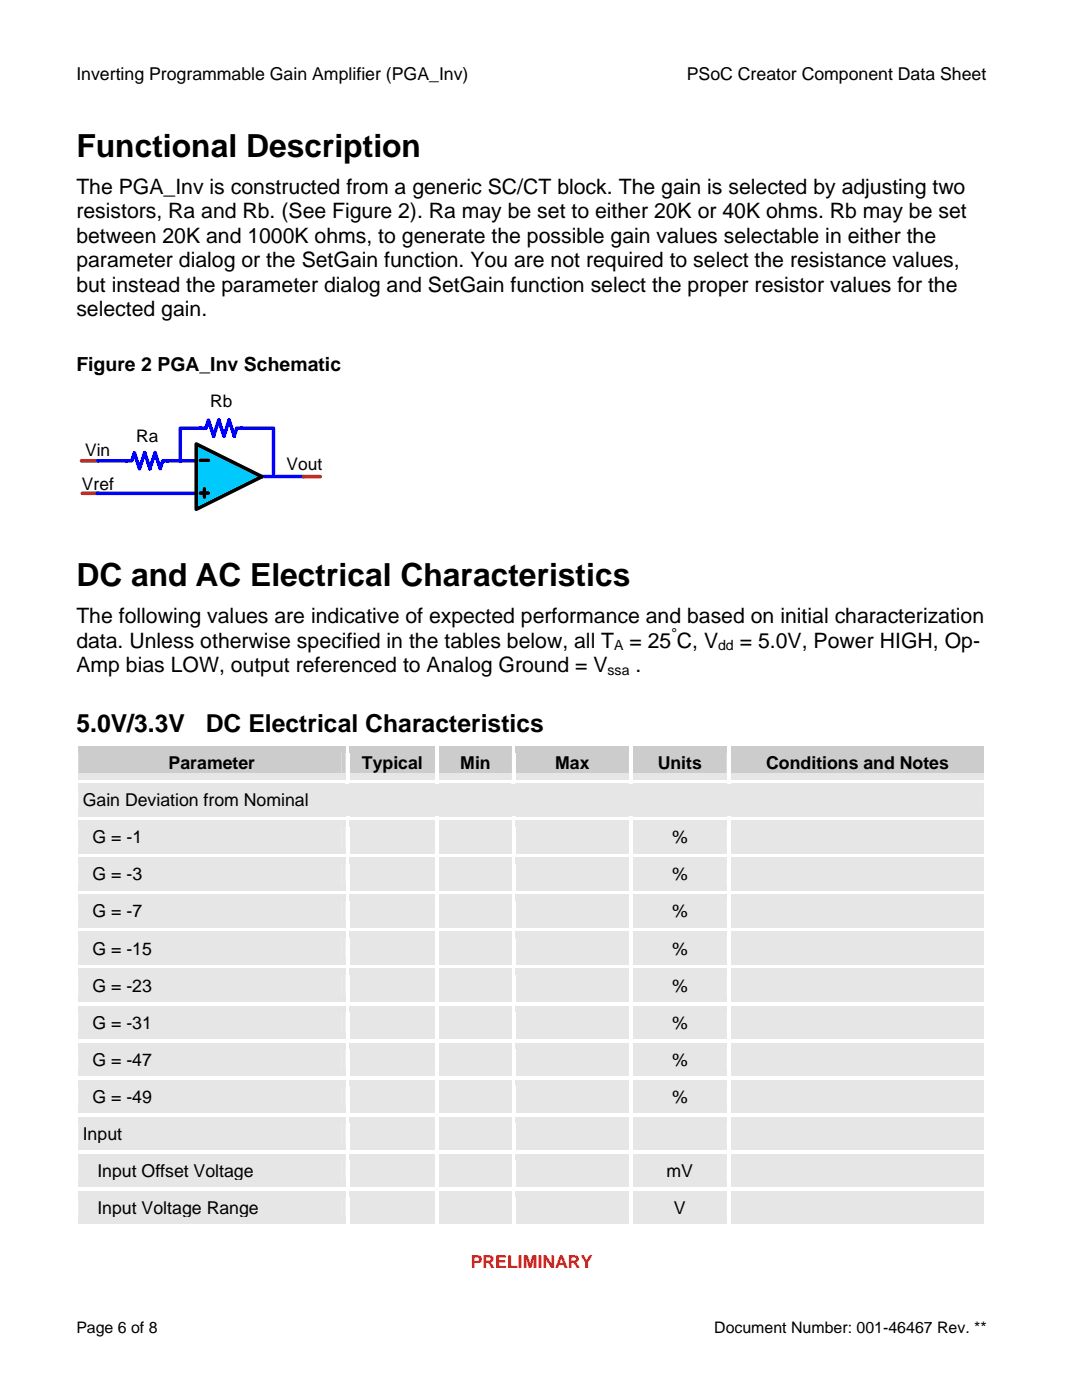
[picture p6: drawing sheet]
<svg xmlns="http://www.w3.org/2000/svg" width="216mm" height="279mm" viewBox="0 0 216 279" stroke-linecap="round" stroke-linejoin="round" font-family="sans-serif">
<path d="M19.4 98.4h19.8M19.5 92h6.8l.5-1.6 1 3.2 1.1-3.3 1 3.3M39.2 92h-6.7l-.5 1.6-1.1-3.2-1 3.2M42.7 87.1l-1.1-3.3-.5 1.6h-5.1v6.6M43.7 83.8l-1.1 3.2M43.7 83.8l1 3.3M45.7 83.8l-1 3.2M45.7 83.8l1.1 3.3M46.7 87l.5-1.6h7.4v9.5M52.3 95.1h8.3" fill="none" stroke="#00f" stroke-width=".72"/>
<path d="M16.3 92h3.2M16.4 98.4h3.3M60.6 95.1h3.3" fill="none" stroke="#9a3300" stroke-width=".72"/>
<path d="M39.2 88.6l13.1 6.5-13.1 6.5z" fill="#0cf"/>
<path d="M39.2 88.6l13.1 6.5-13.1 6.5zM40 91.9h1.6M40 98.4h1.6M40.8 97.6v1.6" fill="none" stroke="#000" stroke-width=".72"/>
<g fill="#ccc">
<path d="M15.6 149h53.4v6.6h-53.4z"/>
<path d="M16.5 150.3h51.6v4h-51.6z"/>
<path d="M69.7 149h17.1v6.6h-17.1z"/>
<path d="M70.6 150.3h15.4v4h-15.4z"/>
<path d="M87.6 149h14.6v6.6h-14.6z"/>
<path d="M88.5 150.3h12.8v4h-12.8z"/>
<path d="M102.9 149h22.6v6.6h-22.6z"/>
<path d="M103.8 150.3h20.8v4h-20.8z"/>
<path d="M126.3 149h18.7v6.6h-18.7z"/>
<path d="M127.2 150.3h16.9v4h-16.9z"/>
<path d="M145.8 149h50.6v6.6h-50.6z"/>
<path d="M146.7 150.3h48.9v4h-48.9z"/>
</g>
<g fill="#fff">
<path d="M14.8 148.2h.8v2.1h-.8z"/>
<path d="M14.8 148.2h54.2v.8h-54.2z"/>
</g>
<path d="M15.6 149h53.4v1.3h-53.4z" fill="#ccc"/>
<g fill="#fff">
<path d="M69 148.2h.7v2.1h-.7z"/>
<path d="M69.7 148.2h17.1v.8h-17.1z"/>
</g>
<path d="M69.7 149h17.1v1.3h-17.1z" fill="#ccc"/>
<g fill="#fff">
<path d="M86.8 148.2h.8v2.1h-.8z"/>
<path d="M87.6 148.2h14.6v.8h-14.6z"/>
</g>
<path d="M87.6 149h14.6v1.3h-14.6z" fill="#ccc"/>
<g fill="#fff">
<path d="M102.2 148.2h.7v2.1h-.7z"/>
<path d="M102.9 148.2h22.6v.8h-22.6z"/>
</g>
<path d="M102.9 149h22.6v1.3h-22.6z" fill="#ccc"/>
<g fill="#fff">
<path d="M125.5 148.2h.8v2.1h-.8z"/>
<path d="M126.3 148.2h18.7v.8h-18.7z"/>
</g>
<path d="M126.3 149h18.7v1.3h-18.7z" fill="#ccc"/>
<g fill="#fff">
<path d="M145 148.2h.8v2.1h-.8z"/>
<path d="M145.8 148.2h50.6v.8h-50.6z"/>
</g>
<path d="M145.8 149h50.6v1.3h-50.6z" fill="#ccc"/>
<g fill="#fff">
<path d="M196.4 148.2h.8v2.1h-.8z"/>
<path d="M196.4 148.2h.8v.8h-.8z"/>
</g>
<path d="M15 154.3h54.6v1.3h-54.6z" fill="#e6e6e6"/>
<path d="M14.8 150.3h.8v5.3h-.8z" fill="#fff"/>
<path d="M69.1 154.3h18.4v1.3h-18.4z" fill="#e6e6e6"/>
<path d="M69 150.3h.7v5.3h-.7z" fill="#fff"/>
<path d="M87 154.3h15.8v1.3h-15.8z" fill="#e6e6e6"/>
<path d="M86.8 150.3h.8v5.3h-.8z" fill="#fff"/>
<path d="M102.3 154.3h23.9v1.3h-23.9z" fill="#e6e6e6"/>
<path d="M102.2 150.3h.7v5.3h-.7z" fill="#fff"/>
<path d="M125.6 154.3h20.1v1.3h-20.1z" fill="#e6e6e6"/>
<path d="M125.5 150.3h.8v5.3h-.8z" fill="#fff"/>
<path d="M145.2 154.3h51.9v1.3h-51.9z" fill="#e6e6e6"/>
<g fill="#fff">
<path d="M145 150.3h.8v5.3h-.8z"/>
<path d="M196.4 150.3h.8v5.3h-.8z"/>
</g>
<g fill="#e6e6e6">
<path d="M15.6 156.4h180.8v6.6h-180.8z"/>
<path d="M16.5 157.7h179.1v4h-179.1z"/>
</g>
<g fill="#fff">
<path d="M14.8 155.6h.8v2.1h-.8z"/>
<path d="M15.6 155.6h53.4v.8h-53.4z"/>
</g>
<path d="M15.6 156.4h54.1v1.3h-54.1z" fill="#e6e6e6"/>
<path d="M69 155.6h17.8v.8h-17.8z" fill="#fff"/>
<path d="M69.7 156.4h17.9v1.3h-17.9z" fill="#e6e6e6"/>
<path d="M86.8 155.6h15.4v.8h-15.4z" fill="#fff"/>
<path d="M87.6 156.4h15.3v1.3h-15.3z" fill="#e6e6e6"/>
<path d="M102.2 155.6h23.3v.8h-23.3z" fill="#fff"/>
<path d="M102.9 156.4h23.4v1.3h-23.4z" fill="#e6e6e6"/>
<path d="M125.5 155.6h19.5v.8h-19.5z" fill="#fff"/>
<path d="M126.3 156.4h19.5v1.3h-19.5z" fill="#e6e6e6"/>
<path d="M145 155.6h51.4v.8h-51.4z" fill="#fff"/>
<path d="M145.8 156.4h50.6v1.3h-50.6z" fill="#e6e6e6"/>
<path d="M196.4 155.6h.8v2.1h-.8z" fill="#fff"/>
<path d="M15 161.7h182.1v1.3h-182.1z" fill="#e6e6e6"/>
<g fill="#fff">
<path d="M14.8 157.7h.8v5.3h-.8z"/>
<path d="M196.4 157.7h.8v5.3h-.8z"/>
</g>
<g fill="#e6e6e6">
<path d="M15.6 163.8h53.4v6.6h-53.4z"/>
<path d="M16.5 165.1h51.6v4h-51.6z"/>
<path d="M69.7 163.8h17.1v6.6h-17.1z"/>
<path d="M70.6 165.1h15.4v4h-15.4z"/>
<path d="M87.6 163.8h14.6v6.6h-14.6z"/>
<path d="M88.5 165.1h12.8v4h-12.8z"/>
<path d="M102.9 163.8h22.6v6.6h-22.6z"/>
<path d="M103.8 165.1h20.8v4h-20.8z"/>
<path d="M126.3 163.8h18.7v6.6h-18.7z"/>
<path d="M127.2 165.1h16.9v4h-16.9z"/>
<path d="M145.8 163.8h50.6v6.6h-50.6z"/>
<path d="M146.7 165.1h48.9v4h-48.9z"/>
</g>
<g fill="#fff">
<path d="M14.8 163h.8v2.1h-.8z"/>
<path d="M15.6 163h53.4v.8h-53.4z"/>
</g>
<path d="M15.6 163.8h53.4v1.3h-53.4z" fill="#e6e6e6"/>
<g fill="#fff">
<path d="M69 163h.7v2.1h-.7z"/>
<path d="M69.7 163h17.1v.8h-17.1z"/>
</g>
<path d="M69.7 163.8h17.1v1.3h-17.1z" fill="#e6e6e6"/>
<g fill="#fff">
<path d="M86.8 163h.8v2.1h-.8z"/>
<path d="M87.6 163h14.6v.8h-14.6z"/>
</g>
<path d="M87.6 163.8h14.6v1.3h-14.6z" fill="#e6e6e6"/>
<g fill="#fff">
<path d="M102.2 163h.7v2.1h-.7z"/>
<path d="M102.9 163h22.6v.8h-22.6z"/>
</g>
<path d="M102.9 163.8h22.6v1.3h-22.6z" fill="#e6e6e6"/>
<g fill="#fff">
<path d="M125.5 163h.8v2.1h-.8z"/>
<path d="M126.3 163h18.7v.8h-18.7z"/>
</g>
<path d="M126.3 163.8h18.7v1.3h-18.7z" fill="#e6e6e6"/>
<g fill="#fff">
<path d="M145 163h.8v2.1h-.8z"/>
<path d="M145.8 163h50.6v.8h-50.6z"/>
</g>
<path d="M145.8 163.8h50.6v1.3h-50.6z" fill="#e6e6e6"/>
<path d="M196.4 163h.8v2.1h-.8z" fill="#fff"/>
<path d="M15 169.1h54.6v1.3h-54.6z" fill="#e6e6e6"/>
<path d="M14.8 165.1h.8v5.3h-.8z" fill="#fff"/>
<path d="M69.1 169.1h18.4v1.3h-18.4z" fill="#e6e6e6"/>
<path d="M69 165.1h.7v5.3h-.7z" fill="#fff"/>
<path d="M87 169.1h15.8v1.3h-15.8z" fill="#e6e6e6"/>
<path d="M86.8 165.1h.8v5.3h-.8z" fill="#fff"/>
<path d="M102.3 169.1h23.9v1.3h-23.9z" fill="#e6e6e6"/>
<path d="M102.2 165.1h.7v5.3h-.7z" fill="#fff"/>
<path d="M125.6 169.1h20.1v1.3h-20.1z" fill="#e6e6e6"/>
<path d="M125.5 165.1h.8v5.3h-.8z" fill="#fff"/>
<path d="M145.2 169.1h51.9v1.3h-51.9z" fill="#e6e6e6"/>
<g fill="#fff">
<path d="M145 165.1h.8v5.3h-.8z"/>
<path d="M196.4 165.1h.8v5.3h-.8z"/>
</g>
<g fill="#e6e6e6">
<path d="M15.6 171.2h53.4v6.6h-53.4z"/>
<path d="M16.5 172.4h51.6v4.1h-51.6z"/>
<path d="M69.7 171.2h17.1v6.6h-17.1z"/>
<path d="M70.6 172.4h15.4v4.1h-15.4z"/>
<path d="M87.6 171.2h14.6v6.6h-14.6z"/>
<path d="M88.5 172.4h12.8v4.1h-12.8z"/>
<path d="M102.9 171.2h22.6v6.6h-22.6z"/>
<path d="M103.8 172.4h20.8v4.1h-20.8z"/>
<path d="M126.3 171.2h18.7v6.6h-18.7z"/>
<path d="M127.2 172.4h16.9v4.1h-16.9z"/>
<path d="M145.8 171.2h50.6v6.6h-50.6z"/>
<path d="M146.7 172.4h48.9v4.1h-48.9z"/>
</g>
<g fill="#fff">
<path d="M14.8 170.4h.8v2h-.8z"/>
<path d="M15.6 170.4h53.4v.8h-53.4z"/>
</g>
<path d="M15.6 171.2h53.4v1.2h-53.4z" fill="#e6e6e6"/>
<g fill="#fff">
<path d="M69 170.4h.7v2h-.7z"/>
<path d="M69.7 170.4h17.1v.8h-17.1z"/>
</g>
<path d="M69.7 171.2h17.1v1.2h-17.1z" fill="#e6e6e6"/>
<g fill="#fff">
<path d="M86.8 170.4h.8v2h-.8z"/>
<path d="M87.6 170.4h14.6v.8h-14.6z"/>
</g>
<path d="M87.6 171.2h14.6v1.2h-14.6z" fill="#e6e6e6"/>
<g fill="#fff">
<path d="M102.2 170.4h.7v2h-.7z"/>
<path d="M102.9 170.4h22.6v.8h-22.6z"/>
</g>
<path d="M102.9 171.2h22.6v1.2h-22.6z" fill="#e6e6e6"/>
<g fill="#fff">
<path d="M125.5 170.4h.8v2h-.8z"/>
<path d="M126.3 170.4h18.7v.8h-18.7z"/>
</g>
<path d="M126.3 171.2h18.7v1.2h-18.7z" fill="#e6e6e6"/>
<g fill="#fff">
<path d="M145 170.4h.8v2h-.8z"/>
<path d="M145.8 170.4h50.6v.8h-50.6z"/>
</g>
<path d="M145.8 171.2h50.6v1.2h-50.6z" fill="#e6e6e6"/>
<path d="M196.4 170.4h.8v2h-.8z" fill="#fff"/>
<path d="M15 176.5h54.6v1.3h-54.6z" fill="#e6e6e6"/>
<path d="M14.8 172.4h.8v5.4h-.8z" fill="#fff"/>
<path d="M69.1 176.5h18.4v1.3h-18.4z" fill="#e6e6e6"/>
<path d="M69 172.4h.7v5.4h-.7z" fill="#fff"/>
<path d="M87 176.5h15.8v1.3h-15.8z" fill="#e6e6e6"/>
<path d="M86.8 172.4h.8v5.4h-.8z" fill="#fff"/>
<path d="M102.3 176.5h23.9v1.3h-23.9z" fill="#e6e6e6"/>
<path d="M102.2 172.4h.7v5.4h-.7z" fill="#fff"/>
<path d="M125.6 176.5h20.1v1.3h-20.1z" fill="#e6e6e6"/>
<path d="M125.5 172.4h.8v5.4h-.8z" fill="#fff"/>
<path d="M145.2 176.5h51.9v1.3h-51.9z" fill="#e6e6e6"/>
<g fill="#fff">
<path d="M145 172.4h.8v5.4h-.8z"/>
<path d="M196.4 172.4h.8v5.4h-.8z"/>
</g>
<g fill="#e6e6e6">
<path d="M15.6 178.6h53.4v6.6h-53.4z"/>
<path d="M16.5 179.8h51.6v4.1h-51.6z"/>
<path d="M69.7 178.6h17.1v6.6h-17.1z"/>
<path d="M70.6 179.8h15.4v4.1h-15.4z"/>
<path d="M87.6 178.6h14.6v6.6h-14.6z"/>
<path d="M88.5 179.8h12.8v4.1h-12.8z"/>
<path d="M102.9 178.6h22.6v6.6h-22.6z"/>
<path d="M103.8 179.8h20.8v4.1h-20.8z"/>
<path d="M126.3 178.6h18.7v6.6h-18.7z"/>
<path d="M127.2 179.8h16.9v4.1h-16.9z"/>
<path d="M145.8 178.6h50.6v6.6h-50.6z"/>
<path d="M146.7 179.8h48.9v4.1h-48.9z"/>
</g>
<g fill="#fff">
<path d="M14.8 177.8h.8v2h-.8z"/>
<path d="M15.6 177.8h53.4v.7h-53.4z"/>
</g>
<path d="M15.6 178.5h53.4v1.3h-53.4z" fill="#e6e6e6"/>
<g fill="#fff">
<path d="M69 177.8h.7v2h-.7z"/>
<path d="M69.7 177.8h17.1v.7h-17.1z"/>
</g>
<path d="M69.7 178.5h17.1v1.3h-17.1z" fill="#e6e6e6"/>
<g fill="#fff">
<path d="M86.8 177.8h.8v2h-.8z"/>
<path d="M87.6 177.8h14.6v.7h-14.6z"/>
</g>
<path d="M87.6 178.5h14.6v1.3h-14.6z" fill="#e6e6e6"/>
<g fill="#fff">
<path d="M102.2 177.8h.7v2h-.7z"/>
<path d="M102.9 177.8h22.6v.7h-22.6z"/>
</g>
<path d="M102.9 178.5h22.6v1.3h-22.6z" fill="#e6e6e6"/>
<g fill="#fff">
<path d="M125.5 177.8h.8v2h-.8z"/>
<path d="M126.3 177.8h18.7v.7h-18.7z"/>
</g>
<path d="M126.3 178.5h18.7v1.3h-18.7z" fill="#e6e6e6"/>
<g fill="#fff">
<path d="M145 177.8h.8v2h-.8z"/>
<path d="M145.8 177.8h50.6v.7h-50.6z"/>
</g>
<path d="M145.8 178.5h50.6v1.3h-50.6z" fill="#e6e6e6"/>
<path d="M196.4 177.8h.8v2h-.8z" fill="#fff"/>
<path d="M15 183.9h54.6v1.3h-54.6z" fill="#e6e6e6"/>
<path d="M14.8 179.8h.8v5.4h-.8z" fill="#fff"/>
<path d="M69.1 183.9h18.4v1.3h-18.4z" fill="#e6e6e6"/>
<path d="M69 179.8h.7v5.4h-.7z" fill="#fff"/>
<path d="M87 183.9h15.8v1.3h-15.8z" fill="#e6e6e6"/>
<path d="M86.8 179.8h.8v5.4h-.8z" fill="#fff"/>
<path d="M102.3 183.9h23.9v1.3h-23.9z" fill="#e6e6e6"/>
<path d="M102.2 179.8h.7v5.4h-.7z" fill="#fff"/>
<path d="M125.6 183.9h20.1v1.3h-20.1z" fill="#e6e6e6"/>
<path d="M125.5 179.8h.8v5.4h-.8z" fill="#fff"/>
<path d="M145.2 183.9h51.9v1.3h-51.9z" fill="#e6e6e6"/>
<g fill="#fff">
<path d="M145 179.8h.8v5.4h-.8z"/>
<path d="M196.4 179.8h.8v5.4h-.8z"/>
</g>
<g fill="#e6e6e6">
<path d="M15.6 186h53.4v6.6h-53.4z"/>
<path d="M16.5 187.2h51.6v4.1h-51.6z"/>
<path d="M69.7 186h17.1v6.6h-17.1z"/>
<path d="M70.6 187.2h15.4v4.1h-15.4z"/>
<path d="M87.6 186h14.6v6.6h-14.6z"/>
<path d="M88.5 187.2h12.8v4.1h-12.8z"/>
<path d="M102.9 186h22.6v6.6h-22.6z"/>
<path d="M103.8 187.2h20.8v4.1h-20.8z"/>
<path d="M126.3 186h18.7v6.6h-18.7z"/>
<path d="M127.2 187.2h16.9v4.1h-16.9z"/>
<path d="M145.8 186h50.6v6.6h-50.6z"/>
<path d="M146.7 187.2h48.9v4.1h-48.9z"/>
</g>
<g fill="#fff">
<path d="M14.8 185.2h.8v2h-.8z"/>
<path d="M15.6 185.2h53.4v.7h-53.4z"/>
</g>
<path d="M15.6 185.9h53.4v1.3h-53.4z" fill="#e6e6e6"/>
<g fill="#fff">
<path d="M69 185.2h.7v2h-.7z"/>
<path d="M69.7 185.2h17.1v.7h-17.1z"/>
</g>
<path d="M69.7 185.9h17.1v1.3h-17.1z" fill="#e6e6e6"/>
<g fill="#fff">
<path d="M86.8 185.2h.8v2h-.8z"/>
<path d="M87.6 185.2h14.6v.7h-14.6z"/>
</g>
<path d="M87.6 185.9h14.6v1.3h-14.6z" fill="#e6e6e6"/>
<g fill="#fff">
<path d="M102.2 185.2h.7v2h-.7z"/>
<path d="M102.9 185.2h22.6v.7h-22.6z"/>
</g>
<path d="M102.9 185.9h22.6v1.3h-22.6z" fill="#e6e6e6"/>
<g fill="#fff">
<path d="M125.5 185.2h.8v2h-.8z"/>
<path d="M126.3 185.2h18.7v.7h-18.7z"/>
</g>
<path d="M126.3 185.9h18.7v1.3h-18.7z" fill="#e6e6e6"/>
<g fill="#fff">
<path d="M145 185.2h.8v2h-.8z"/>
<path d="M145.8 185.2h50.6v.7h-50.6z"/>
</g>
<path d="M145.8 185.9h50.6v1.3h-50.6z" fill="#e6e6e6"/>
<path d="M196.4 185.2h.8v2h-.8z" fill="#fff"/>
<path d="M15 191.3h54.6v1.3h-54.6z" fill="#e6e6e6"/>
<path d="M14.8 187.2h.8v5.4h-.8z" fill="#fff"/>
<path d="M69.1 191.3h18.4v1.3h-18.4z" fill="#e6e6e6"/>
<path d="M69 187.2h.7v5.4h-.7z" fill="#fff"/>
<path d="M87 191.3h15.8v1.3h-15.8z" fill="#e6e6e6"/>
<path d="M86.8 187.2h.8v5.4h-.8z" fill="#fff"/>
<path d="M102.3 191.3h23.9v1.3h-23.9z" fill="#e6e6e6"/>
<path d="M102.2 187.2h.7v5.4h-.7z" fill="#fff"/>
<path d="M125.6 191.3h20.1v1.3h-20.1z" fill="#e6e6e6"/>
<path d="M125.5 187.2h.8v5.4h-.8z" fill="#fff"/>
<path d="M145.2 191.3h51.9v1.3h-51.9z" fill="#e6e6e6"/>
<g fill="#fff">
<path d="M145 187.2h.8v5.4h-.8z"/>
<path d="M196.4 187.2h.8v5.4h-.8z"/>
</g>
<g fill="#e6e6e6">
<path d="M15.6 193.4h53.4v6.5h-53.4z"/>
<path d="M16.5 194.6h51.6v4.1h-51.6z"/>
<path d="M69.7 193.4h17.1v6.5h-17.1z"/>
<path d="M70.6 194.6h15.4v4.1h-15.4z"/>
<path d="M87.6 193.4h14.6v6.5h-14.6z"/>
<path d="M88.5 194.6h12.8v4.1h-12.8z"/>
<path d="M102.9 193.4h22.6v6.5h-22.6z"/>
<path d="M103.8 194.6h20.8v4.1h-20.8z"/>
<path d="M126.3 193.4h18.7v6.5h-18.7z"/>
<path d="M127.2 194.6h16.9v4.1h-16.9z"/>
<path d="M145.8 193.4h50.6v6.5h-50.6z"/>
<path d="M146.7 194.6h48.9v4.1h-48.9z"/>
</g>
<g fill="#fff">
<path d="M14.8 192.6h.8v2h-.8z"/>
<path d="M15.6 192.6h53.4v.7h-53.4z"/>
</g>
<path d="M15.6 193.3h53.4v1.3h-53.4z" fill="#e6e6e6"/>
<g fill="#fff">
<path d="M69 192.6h.7v2h-.7z"/>
<path d="M69.7 192.6h17.1v.7h-17.1z"/>
</g>
<path d="M69.7 193.3h17.1v1.3h-17.1z" fill="#e6e6e6"/>
<g fill="#fff">
<path d="M86.8 192.6h.8v2h-.8z"/>
<path d="M87.6 192.6h14.6v.7h-14.6z"/>
</g>
<path d="M87.6 193.3h14.6v1.3h-14.6z" fill="#e6e6e6"/>
<g fill="#fff">
<path d="M102.2 192.6h.7v2h-.7z"/>
<path d="M102.9 192.6h22.6v.7h-22.6z"/>
</g>
<path d="M102.9 193.3h22.6v1.3h-22.6z" fill="#e6e6e6"/>
<g fill="#fff">
<path d="M125.5 192.6h.8v2h-.8z"/>
<path d="M126.3 192.6h18.7v.7h-18.7z"/>
</g>
<path d="M126.3 193.3h18.7v1.3h-18.7z" fill="#e6e6e6"/>
<g fill="#fff">
<path d="M145 192.6h.8v2h-.8z"/>
<path d="M145.8 192.6h50.6v.7h-50.6z"/>
</g>
<path d="M145.8 193.3h50.6v1.3h-50.6z" fill="#e6e6e6"/>
<path d="M196.4 192.6h.8v2h-.8z" fill="#fff"/>
<path d="M15 198.7h54.6v1.2h-54.6z" fill="#e6e6e6"/>
<path d="M14.8 194.6h.8v5.3h-.8z" fill="#fff"/>
<path d="M69.1 198.7h18.4v1.2h-18.4z" fill="#e6e6e6"/>
<path d="M69 194.6h.7v5.3h-.7z" fill="#fff"/>
<path d="M87 198.7h15.8v1.2h-15.8z" fill="#e6e6e6"/>
<path d="M86.8 194.6h.8v5.3h-.8z" fill="#fff"/>
<path d="M102.3 198.7h23.9v1.2h-23.9z" fill="#e6e6e6"/>
<path d="M102.2 194.6h.7v5.3h-.7z" fill="#fff"/>
<path d="M125.6 198.7h20.1v1.2h-20.1z" fill="#e6e6e6"/>
<path d="M125.5 194.6h.8v5.3h-.8z" fill="#fff"/>
<path d="M145.2 198.7h51.9v1.2h-51.9z" fill="#e6e6e6"/>
<g fill="#fff">
<path d="M145 194.6h.8v5.3h-.8z"/>
<path d="M196.4 194.6h.8v5.3h-.8z"/>
</g>
<g fill="#e6e6e6">
<path d="M15.6 200.7h53.4v6.6h-53.4z"/>
<path d="M16.5 202h51.6v4.1h-51.6z"/>
<path d="M69.7 200.7h17.1v6.6h-17.1z"/>
<path d="M70.6 202h15.4v4.1h-15.4z"/>
<path d="M87.6 200.7h14.6v6.6h-14.6z"/>
<path d="M88.5 202h12.8v4.1h-12.8z"/>
<path d="M102.9 200.7h22.6v6.6h-22.6z"/>
<path d="M103.8 202h20.8v4.1h-20.8z"/>
<path d="M126.3 200.7h18.7v6.6h-18.7z"/>
<path d="M127.2 202h16.9v4.1h-16.9z"/>
<path d="M145.8 200.7h50.6v6.6h-50.6z"/>
<path d="M146.7 202h48.9v4.1h-48.9z"/>
</g>
<g fill="#fff">
<path d="M14.8 199.9h.8v2.1h-.8z"/>
<path d="M15.6 199.9h53.4v.8h-53.4z"/>
</g>
<path d="M15.6 200.7h53.4v1.3h-53.4z" fill="#e6e6e6"/>
<g fill="#fff">
<path d="M69 199.9h.7v2.1h-.7z"/>
<path d="M69.7 199.9h17.1v.8h-17.1z"/>
</g>
<path d="M69.7 200.7h17.1v1.3h-17.1z" fill="#e6e6e6"/>
<g fill="#fff">
<path d="M86.8 199.9h.8v2.1h-.8z"/>
<path d="M87.6 199.9h14.6v.8h-14.6z"/>
</g>
<path d="M87.6 200.7h14.6v1.3h-14.6z" fill="#e6e6e6"/>
<g fill="#fff">
<path d="M102.2 199.9h.7v2.1h-.7z"/>
<path d="M102.9 199.9h22.6v.8h-22.6z"/>
</g>
<path d="M102.9 200.7h22.6v1.3h-22.6z" fill="#e6e6e6"/>
<g fill="#fff">
<path d="M125.5 199.9h.8v2.1h-.8z"/>
<path d="M126.3 199.9h18.7v.8h-18.7z"/>
</g>
<path d="M126.3 200.7h18.7v1.3h-18.7z" fill="#e6e6e6"/>
<g fill="#fff">
<path d="M145 199.9h.8v2.1h-.8z"/>
<path d="M145.8 199.9h50.6v.8h-50.6z"/>
</g>
<path d="M145.8 200.7h50.6v1.3h-50.6z" fill="#e6e6e6"/>
<path d="M196.4 199.9h.8v2.1h-.8z" fill="#fff"/>
<path d="M15 206.1h54.6v1.2h-54.6z" fill="#e6e6e6"/>
<path d="M14.8 202h.8v5.3h-.8z" fill="#fff"/>
<path d="M69.1 206.1h18.4v1.2h-18.4z" fill="#e6e6e6"/>
<path d="M69 202h.7v5.3h-.7z" fill="#fff"/>
<path d="M87 206.1h15.8v1.2h-15.8z" fill="#e6e6e6"/>
<path d="M86.8 202h.8v5.3h-.8z" fill="#fff"/>
<path d="M102.3 206.1h23.9v1.2h-23.9z" fill="#e6e6e6"/>
<path d="M102.2 202h.7v5.3h-.7z" fill="#fff"/>
<path d="M125.6 206.1h20.1v1.2h-20.1z" fill="#e6e6e6"/>
<path d="M125.5 202h.8v5.3h-.8z" fill="#fff"/>
<path d="M145.2 206.1h51.9v1.2h-51.9z" fill="#e6e6e6"/>
<g fill="#fff">
<path d="M145 202h.8v5.3h-.8z"/>
<path d="M196.4 202h.8v5.3h-.8z"/>
</g>
<g fill="#e6e6e6">
<path d="M15.6 208.1h53.4v6.6h-53.4z"/>
<path d="M16.5 209.4h51.6v4.1h-51.6z"/>
<path d="M69.7 208.1h17.1v6.6h-17.1z"/>
<path d="M70.6 209.4h15.4v4.1h-15.4z"/>
<path d="M87.6 208.1h14.6v6.6h-14.6z"/>
<path d="M88.5 209.4h12.8v4.1h-12.8z"/>
<path d="M102.9 208.1h22.6v6.6h-22.6z"/>
<path d="M103.8 209.4h20.8v4.1h-20.8z"/>
<path d="M126.3 208.1h18.7v6.6h-18.7z"/>
<path d="M127.2 209.4h16.9v4.1h-16.9z"/>
<path d="M145.8 208.1h50.6v6.6h-50.6z"/>
<path d="M146.7 209.4h48.9v4.1h-48.9z"/>
</g>
<g fill="#fff">
<path d="M14.8 207.3h.8v2.1h-.8z"/>
<path d="M15.6 207.3h53.4v.8h-53.4z"/>
</g>
<path d="M15.6 208.1h53.4v1.3h-53.4z" fill="#e6e6e6"/>
<g fill="#fff">
<path d="M69 207.3h.7v2.1h-.7z"/>
<path d="M69.7 207.3h17.1v.8h-17.1z"/>
</g>
<path d="M69.7 208.1h17.1v1.3h-17.1z" fill="#e6e6e6"/>
<g fill="#fff">
<path d="M86.8 207.3h.8v2.1h-.8z"/>
<path d="M87.6 207.3h14.6v.8h-14.6z"/>
</g>
<path d="M87.6 208.1h14.6v1.3h-14.6z" fill="#e6e6e6"/>
<g fill="#fff">
<path d="M102.2 207.3h.7v2.1h-.7z"/>
<path d="M102.9 207.3h22.6v.8h-22.6z"/>
</g>
<path d="M102.9 208.1h22.6v1.3h-22.6z" fill="#e6e6e6"/>
<g fill="#fff">
<path d="M125.5 207.3h.8v2.1h-.8z"/>
<path d="M126.3 207.3h18.7v.8h-18.7z"/>
</g>
<path d="M126.3 208.1h18.7v1.3h-18.7z" fill="#e6e6e6"/>
<g fill="#fff">
<path d="M145 207.3h.8v2.1h-.8z"/>
<path d="M145.8 207.3h50.6v.8h-50.6z"/>
</g>
<path d="M145.8 208.1h50.6v1.3h-50.6z" fill="#e6e6e6"/>
<path d="M196.4 207.3h.8v2.1h-.8z" fill="#fff"/>
<path d="M15 213.4h54.6v1.3h-54.6z" fill="#e6e6e6"/>
<path d="M14.8 209.4h.8v5.3h-.8z" fill="#fff"/>
<path d="M69.1 213.4h18.4v1.3h-18.4z" fill="#e6e6e6"/>
<path d="M69 209.4h.7v5.3h-.7z" fill="#fff"/>
<path d="M87 213.4h15.8v1.3h-15.8z" fill="#e6e6e6"/>
<path d="M86.8 209.4h.8v5.3h-.8z" fill="#fff"/>
<path d="M102.3 213.4h23.9v1.3h-23.9z" fill="#e6e6e6"/>
<path d="M102.2 209.4h.7v5.3h-.7z" fill="#fff"/>
<path d="M125.6 213.4h20.1v1.3h-20.1z" fill="#e6e6e6"/>
<path d="M125.5 209.4h.8v5.3h-.8z" fill="#fff"/>
<path d="M145.2 213.4h51.9v1.3h-51.9z" fill="#e6e6e6"/>
<g fill="#fff">
<path d="M145 209.4h.8v5.3h-.8z"/>
<path d="M196.4 209.4h.8v5.3h-.8z"/>
</g>
<g fill="#e6e6e6">
<path d="M15.6 215.5h53.4v6.6h-53.4z"/>
<path d="M16.5 216.8h51.6v4.1h-51.6z"/>
<path d="M69.7 215.5h17.1v6.6h-17.1z"/>
<path d="M70.6 216.8h15.4v4.1h-15.4z"/>
<path d="M87.6 215.5h14.6v6.6h-14.6z"/>
<path d="M88.5 216.8h12.8v4.1h-12.8z"/>
<path d="M102.9 215.5h22.6v6.6h-22.6z"/>
<path d="M103.8 216.8h20.8v4.1h-20.8z"/>
<path d="M126.3 215.5h18.7v6.6h-18.7z"/>
<path d="M127.2 216.8h16.9v4.1h-16.9z"/>
<path d="M145.8 215.5h50.6v6.6h-50.6z"/>
<path d="M146.7 216.8h48.9v4.1h-48.9z"/>
</g>
<g fill="#fff">
<path d="M14.8 214.7h.8v2.1h-.8z"/>
<path d="M15.6 214.7h53.4v.8h-53.4z"/>
</g>
<path d="M15.6 215.5h53.4v1.3h-53.4z" fill="#e6e6e6"/>
<g fill="#fff">
<path d="M69 214.7h.7v2.1h-.7z"/>
<path d="M69.7 214.7h17.1v.8h-17.1z"/>
</g>
<path d="M69.7 215.5h17.1v1.3h-17.1z" fill="#e6e6e6"/>
<g fill="#fff">
<path d="M86.8 214.7h.8v2.1h-.8z"/>
<path d="M87.6 214.7h14.6v.8h-14.6z"/>
</g>
<path d="M87.6 215.5h14.6v1.3h-14.6z" fill="#e6e6e6"/>
<g fill="#fff">
<path d="M102.2 214.7h.7v2.1h-.7z"/>
<path d="M102.9 214.7h22.6v.8h-22.6z"/>
</g>
<path d="M102.9 215.5h22.6v1.3h-22.6z" fill="#e6e6e6"/>
<g fill="#fff">
<path d="M125.5 214.7h.8v2.1h-.8z"/>
<path d="M126.3 214.7h18.7v.8h-18.7z"/>
</g>
<path d="M126.3 215.5h18.7v1.3h-18.7z" fill="#e6e6e6"/>
<g fill="#fff">
<path d="M145 214.7h.8v2.1h-.8z"/>
<path d="M145.8 214.7h50.6v.8h-50.6z"/>
</g>
<path d="M145.8 215.5h50.6v1.3h-50.6z" fill="#e6e6e6"/>
<path d="M196.4 214.7h.8v2.1h-.8z" fill="#fff"/>
<path d="M15 220.8h54.6v1.3h-54.6z" fill="#e6e6e6"/>
<path d="M14.8 216.8h.8v5.3h-.8z" fill="#fff"/>
<path d="M69.1 220.8h18.4v1.3h-18.4z" fill="#e6e6e6"/>
<path d="M69 216.8h.7v5.3h-.7z" fill="#fff"/>
<path d="M87 220.8h15.8v1.3h-15.8z" fill="#e6e6e6"/>
<path d="M86.8 216.8h.8v5.3h-.8z" fill="#fff"/>
<path d="M102.3 220.8h23.9v1.3h-23.9z" fill="#e6e6e6"/>
<path d="M102.2 216.8h.7v5.3h-.7z" fill="#fff"/>
<path d="M125.6 220.8h20.1v1.3h-20.1z" fill="#e6e6e6"/>
<path d="M125.5 216.8h.8v5.3h-.8z" fill="#fff"/>
<path d="M145.2 220.8h51.9v1.3h-51.9z" fill="#e6e6e6"/>
<g fill="#fff">
<path d="M145 216.8h.8v5.3h-.8z"/>
<path d="M196.4 216.8h.8v5.3h-.8z"/>
</g>
<g fill="#e6e6e6">
<path d="M15.6 222.9h53.4v6.6h-53.4z"/>
<path d="M16.5 224.2h51.6v4h-51.6z"/>
<path d="M69.7 222.9h17.1v6.6h-17.1z"/>
<path d="M70.6 224.2h15.4v4h-15.4z"/>
<path d="M87.6 222.9h14.6v6.6h-14.6z"/>
<path d="M88.5 224.2h12.8v4h-12.8z"/>
<path d="M102.9 222.9h22.6v6.6h-22.6z"/>
<path d="M103.8 224.2h20.8v4h-20.8z"/>
<path d="M126.3 222.9h18.7v6.6h-18.7z"/>
<path d="M127.2 224.2h16.9v4h-16.9z"/>
<path d="M145.8 222.9h50.6v6.6h-50.6z"/>
<path d="M146.7 224.2h48.9v4h-48.9z"/>
</g>
<g fill="#fff">
<path d="M14.8 222.1h.8v2.1h-.8z"/>
<path d="M15.6 222.1h53.4v.8h-53.4z"/>
</g>
<path d="M15.6 222.9h53.4v1.3h-53.4z" fill="#e6e6e6"/>
<g fill="#fff">
<path d="M69 222.1h.7v2.1h-.7z"/>
<path d="M69.7 222.1h17.1v.8h-17.1z"/>
</g>
<path d="M69.7 222.9h17.1v1.3h-17.1z" fill="#e6e6e6"/>
<g fill="#fff">
<path d="M86.8 222.1h.8v2.1h-.8z"/>
<path d="M87.6 222.1h14.6v.8h-14.6z"/>
</g>
<path d="M87.6 222.9h14.6v1.3h-14.6z" fill="#e6e6e6"/>
<g fill="#fff">
<path d="M102.2 222.1h.7v2.1h-.7z"/>
<path d="M102.9 222.1h22.6v.8h-22.6z"/>
</g>
<path d="M102.9 222.9h22.6v1.3h-22.6z" fill="#e6e6e6"/>
<g fill="#fff">
<path d="M125.5 222.1h.8v2.1h-.8z"/>
<path d="M126.3 222.1h18.7v.8h-18.7z"/>
</g>
<path d="M126.3 222.9h18.7v1.3h-18.7z" fill="#e6e6e6"/>
<g fill="#fff">
<path d="M145 222.1h.8v2.1h-.8z"/>
<path d="M145.8 222.1h50.6v.8h-50.6z"/>
</g>
<path d="M145.8 222.9h50.6v1.3h-50.6z" fill="#e6e6e6"/>
<path d="M196.4 222.1h.8v2.1h-.8z" fill="#fff"/>
<path d="M15 228.2h54.6v1.3h-54.6z" fill="#e6e6e6"/>
<path d="M14.8 224.2h.8v5.3h-.8z" fill="#fff"/>
<path d="M69.1 228.2h18.4v1.3h-18.4z" fill="#e6e6e6"/>
<path d="M69 224.2h.7v5.3h-.7z" fill="#fff"/>
<path d="M87 228.2h15.8v1.3h-15.8z" fill="#e6e6e6"/>
<path d="M86.8 224.2h.8v5.3h-.8z" fill="#fff"/>
<path d="M102.3 228.2h23.9v1.3h-23.9z" fill="#e6e6e6"/>
<path d="M102.2 224.2h.7v5.3h-.7z" fill="#fff"/>
<path d="M125.6 228.2h20.1v1.3h-20.1z" fill="#e6e6e6"/>
<path d="M125.5 224.2h.8v5.3h-.8z" fill="#fff"/>
<path d="M145.2 228.2h51.9v1.3h-51.9z" fill="#e6e6e6"/>
<g fill="#fff">
<path d="M145 224.2h.8v5.3h-.8z"/>
<path d="M196.4 224.2h.8v5.3h-.8z"/>
</g>
<g fill="#e6e6e6">
<path d="M15.6 230.3h53.4v6.6h-53.4z"/>
<path d="M16.5 231.6h51.6v4h-51.6z"/>
<path d="M69.7 230.3h17.1v6.6h-17.1z"/>
<path d="M70.6 231.6h15.4v4h-15.4z"/>
<path d="M87.6 230.3h14.6v6.6h-14.6z"/>
<path d="M88.5 231.6h12.8v4h-12.8z"/>
<path d="M102.9 230.3h22.6v6.6h-22.6z"/>
<path d="M103.8 231.6h20.8v4h-20.8z"/>
<path d="M126.3 230.3h18.7v6.6h-18.7z"/>
<path d="M127.2 231.6h16.9v4h-16.9z"/>
<path d="M145.8 230.3h50.6v6.6h-50.6z"/>
<path d="M146.7 231.6h48.9v4h-48.9z"/>
</g>
<g fill="#fff">
<path d="M14.8 229.5h.8v2.1h-.8z"/>
<path d="M15.6 229.5h53.4v.8h-53.4z"/>
</g>
<path d="M15.6 230.3h53.4v1.3h-53.4z" fill="#e6e6e6"/>
<g fill="#fff">
<path d="M69 229.5h.7v2.1h-.7z"/>
<path d="M69.7 229.5h17.1v.8h-17.1z"/>
</g>
<path d="M69.7 230.3h17.1v1.3h-17.1z" fill="#e6e6e6"/>
<g fill="#fff">
<path d="M86.8 229.5h.8v2.1h-.8z"/>
<path d="M87.6 229.5h14.6v.8h-14.6z"/>
</g>
<path d="M87.6 230.3h14.6v1.3h-14.6z" fill="#e6e6e6"/>
<g fill="#fff">
<path d="M102.2 229.5h.7v2.1h-.7z"/>
<path d="M102.9 229.5h22.6v.8h-22.6z"/>
</g>
<path d="M102.9 230.3h22.6v1.3h-22.6z" fill="#e6e6e6"/>
<g fill="#fff">
<path d="M125.5 229.5h.8v2.1h-.8z"/>
<path d="M126.3 229.5h18.7v.8h-18.7z"/>
</g>
<path d="M126.3 230.3h18.7v1.3h-18.7z" fill="#e6e6e6"/>
<g fill="#fff">
<path d="M145 229.5h.8v2.1h-.8z"/>
<path d="M145.8 229.5h50.6v.8h-50.6z"/>
</g>
<path d="M145.8 230.3h50.6v1.3h-50.6z" fill="#e6e6e6"/>
<path d="M196.4 229.5h.8v2.1h-.8z" fill="#fff"/>
<path d="M15 235.6h54.6v1.3h-54.6z" fill="#e6e6e6"/>
<path d="M14.8 231.6h.8v5.3h-.8z" fill="#fff"/>
<path d="M69.1 235.6h18.4v1.3h-18.4z" fill="#e6e6e6"/>
<path d="M69 231.6h.7v5.3h-.7z" fill="#fff"/>
<path d="M87 235.6h15.8v1.3h-15.8z" fill="#e6e6e6"/>
<path d="M86.8 231.6h.8v5.3h-.8z" fill="#fff"/>
<path d="M102.3 235.6h23.9v1.3h-23.9z" fill="#e6e6e6"/>
<path d="M102.2 231.6h.7v5.3h-.7z" fill="#fff"/>
<path d="M125.6 235.6h20.1v1.3h-20.1z" fill="#e6e6e6"/>
<path d="M125.5 231.6h.8v5.3h-.8z" fill="#fff"/>
<path d="M145.2 235.6h51.9v1.3h-51.9z" fill="#e6e6e6"/>
<g fill="#fff">
<path d="M145 231.6h.8v5.3h-.8z"/>
<path d="M196.4 231.6h.8v5.3h-.8z"/>
</g>
<g fill="#e6e6e6">
<path d="M15.6 237.7h53.4v6.6h-53.4z"/>
<path d="M16.5 239h51.6v4h-51.6z"/>
<path d="M69.7 237.7h17.1v6.6h-17.1z"/>
<path d="M70.6 239h15.4v4h-15.4z"/>
<path d="M87.6 237.7h14.6v6.6h-14.6z"/>
<path d="M88.5 239h12.8v4h-12.8z"/>
<path d="M102.9 237.7h22.6v6.6h-22.6z"/>
<path d="M103.8 239h20.8v4h-20.8z"/>
<path d="M126.3 237.7h18.7v6.6h-18.7z"/>
<path d="M127.2 239h16.9v4h-16.9z"/>
<path d="M145.8 237.7h50.6v6.6h-50.6z"/>
<path d="M146.7 239h48.9v4h-48.9z"/>
</g>
<g fill="#fff">
<path d="M14.8 236.9h.8v2.1h-.8z"/>
<path d="M15.6 236.9h53.4v.8h-53.4z"/>
</g>
<path d="M15.6 237.7h53.4v1.3h-53.4z" fill="#e6e6e6"/>
<g fill="#fff">
<path d="M69 236.9h.7v2.1h-.7z"/>
<path d="M69.7 236.9h17.1v.8h-17.1z"/>
</g>
<path d="M69.7 237.7h17.1v1.3h-17.1z" fill="#e6e6e6"/>
<g fill="#fff">
<path d="M86.8 236.9h.8v2.1h-.8z"/>
<path d="M87.6 236.9h14.6v.8h-14.6z"/>
</g>
<path d="M87.6 237.7h14.6v1.3h-14.6z" fill="#e6e6e6"/>
<g fill="#fff">
<path d="M102.2 236.9h.7v2.1h-.7z"/>
<path d="M102.9 236.9h22.6v.8h-22.6z"/>
</g>
<path d="M102.9 237.7h22.6v1.3h-22.6z" fill="#e6e6e6"/>
<g fill="#fff">
<path d="M125.5 236.9h.8v2.1h-.8z"/>
<path d="M126.3 236.9h18.7v.8h-18.7z"/>
</g>
<path d="M126.3 237.7h18.7v1.3h-18.7z" fill="#e6e6e6"/>
<g fill="#fff">
<path d="M145 236.9h.8v2.1h-.8z"/>
<path d="M145.8 236.9h50.6v.8h-50.6z"/>
</g>
<path d="M145.8 237.7h50.6v1.3h-50.6z" fill="#e6e6e6"/>
<path d="M196.4 236.9h.8v2.1h-.8z" fill="#fff"/>
<path d="M15.2 244.3h54.2" fill="none" stroke="#e6e6e6" stroke-width=".2"/>
<path d="M15 243h54.6v1.3h-54.6z" fill="#e6e6e6"/>
<g fill="#fff">
<path d="M14.8 239h.8v6.1h-.8z"/>
<path d="M14.8 244.3h54.2v.8h-54.2z"/>
</g>
<path d="M69.4 244.3h17.8" fill="none" stroke="#e6e6e6" stroke-width=".2"/>
<path d="M69.1 243h18.4v1.3h-18.4z" fill="#e6e6e6"/>
<g fill="#fff">
<path d="M69 239h.7v6.1h-.7z"/>
<path d="M69.7 244.3h17.1v.8h-17.1z"/>
</g>
<path d="M87.2 244.3h15.4" fill="none" stroke="#e6e6e6" stroke-width=".2"/>
<path d="M87 243h15.8v1.3h-15.8z" fill="#e6e6e6"/>
<g fill="#fff">
<path d="M86.8 239h.8v6.1h-.8z"/>
<path d="M87.6 244.3h14.6v.8h-14.6z"/>
</g>
<path d="M102.6 244.3h23.3" fill="none" stroke="#e6e6e6" stroke-width=".2"/>
<path d="M102.3 243h23.9v1.3h-23.9z" fill="#e6e6e6"/>
<g fill="#fff">
<path d="M102.2 239h.7v6.1h-.7z"/>
<path d="M102.9 244.3h22.6v.8h-22.6z"/>
</g>
<path d="M125.9 244.3h19.5" fill="none" stroke="#e6e6e6" stroke-width=".2"/>
<path d="M125.6 243h20.1v1.3h-20.1z" fill="#e6e6e6"/>
<g fill="#fff">
<path d="M125.5 239h.8v6.1h-.8z"/>
<path d="M126.3 244.3h18.7v.8h-18.7z"/>
</g>
<path d="M145.4 244.3h51.4" fill="none" stroke="#e6e6e6" stroke-width=".2"/>
<path d="M145.2 243h51.9v1.3h-51.9z" fill="#e6e6e6"/>
<g fill="#fff">
<path d="M145 239h.8v6.1h-.8z"/>
<path d="M145.8 244.3h50.6v.8h-50.6z"/>
<path d="M196.4 239h.8v6.1h-.8z"/>
<path d="M196.4 244.3h.8v.8h-.8z"/>
</g>
<g font-size="6.3">
<text x="15.2" y="31.3">Functional Description</text>
<text x="15.2" y="117">DC and AC Electrical Characteristics</text>
</g>
<g font-size="4.9">
<text x="15.2" y="146.1">5.0V/3.3V</text>
<text x="41.1" y="146.1">DC Electrical Characteristics</text>
</g>
<g font-size="4.2">
<text x="15.2" y="38.7">The PGA_Inv is constructed from a generic SC/CT block. The gain is selected by adjusting two</text>
<text x="15.2" y="43.6">resistors, Ra and Rb. (See Figure 2). Ra may be set to either 20K or 40K ohms. Rb may be set</text>
<text x="15.2" y="48.5">between 20K and 1000K ohms, to generate the possible gain values selectable in either the</text>
<text x="15.2" y="53.3">parameter dialog or the SetGain function. You are not required to select the resistance values,</text>
<text x="15.2" y="58.2">but instead the parameter dialog and SetGain function select the proper resistor values for the</text>
<text x="15.2" y="63.1">selected gain.</text>
<text x="15.2" y="124.4">The following values are indicative of expected performance and based on initial characterization</text>
<text x="15.2" y="129.3">data. Unless otherwise specified in the tables below, all T</text>
<text x="125.6" y="129.3">= 25 C, V</text>
<text x="147.6" y="129.3">= 5.0V, Power HIGH, Op-</text>
<text x="15.2" y="134.2">Amp bias LOW, output referenced to Analog Ground = V</text>
<text x="126.8" y="134.2">.</text>
</g>
<text font-size="3.9" x="15.2" y="74">Figure 2 PGA_Inv Schematic</text>
<g font-size="3.5">
<text x="15.2" y="16">Inverting Programmable Gain Amplifier (PGA_Inv)</text>
<text x="137" y="16">PSoC Creator Component Data Sheet</text>
<text x="41.9" y="81.2">Rb</text>
<text x="27.2" y="88.3">Ra</text>
<text x="17" y="91">Vin</text>
<text x="57.2" y="93.8">Vout</text>
<text x="16.3" y="97.8">Vref</text>
<text x="33.7" y="153.6">Parameter</text>
<text x="72.2" y="153.6">Typical</text>
<text x="91.8" y="153.6">Min</text>
<text x="110.8" y="153.6">Max</text>
<text x="131.2" y="153.6">Units</text>
<text x="152.9" y="153.6">Conditions and Notes</text>
<text x="16.5" y="160.9">Gain Deviation from Nominal</text>
<text x="18.5" y="168.3">G = -1</text>
<text x="134.1" y="168.3">%</text>
<text x="18.5" y="175.7">G = -3</text>
<text x="134.1" y="175.7">%</text>
<text x="18.5" y="183.1">G = -7</text>
<text x="134.1" y="183.1">%</text>
<text x="18.5" y="190.5">G = -15</text>
<text x="134.1" y="190.5">%</text>
<text x="18.5" y="197.9">G = -23</text>
<text x="134.1" y="197.9">%</text>
<text x="18.5" y="205.3">G = -31</text>
<text x="134.1" y="205.3">%</text>
<text x="18.5" y="212.7">G = -47</text>
<text x="134.1" y="212.7">%</text>
<text x="18.5" y="220">G = -49</text>
<text x="134.1" y="220">%</text>
<text x="16.5" y="227.4">Input</text>
<text x="19.4" y="234.8">Input Offset Voltage</text>
<text x="133" y="234.8">mV</text>
<text x="19.4" y="242.2">Input Voltage Range</text>
<text x="134.5" y="242.2">V</text>
</g>
<text font-size="3.5" fill="#f00" x="93.9" y="253.1">PRELIMINARY</text>
<g font-size="3.2">
<text x="15.2" y="266">Page 6 of 8</text>
<text x="142.5" y="266">Document Number: 001-46467 Rev. **</text>
</g>
<g font-size="2.8">
<text x="122.5" y="129.8">A</text>
<text x="134" y="127.3">°</text>
<text x="143.3" y="129.8">dd</text>
<text x="121.2" y="134.7">ssa</text>
</g>
</svg>
